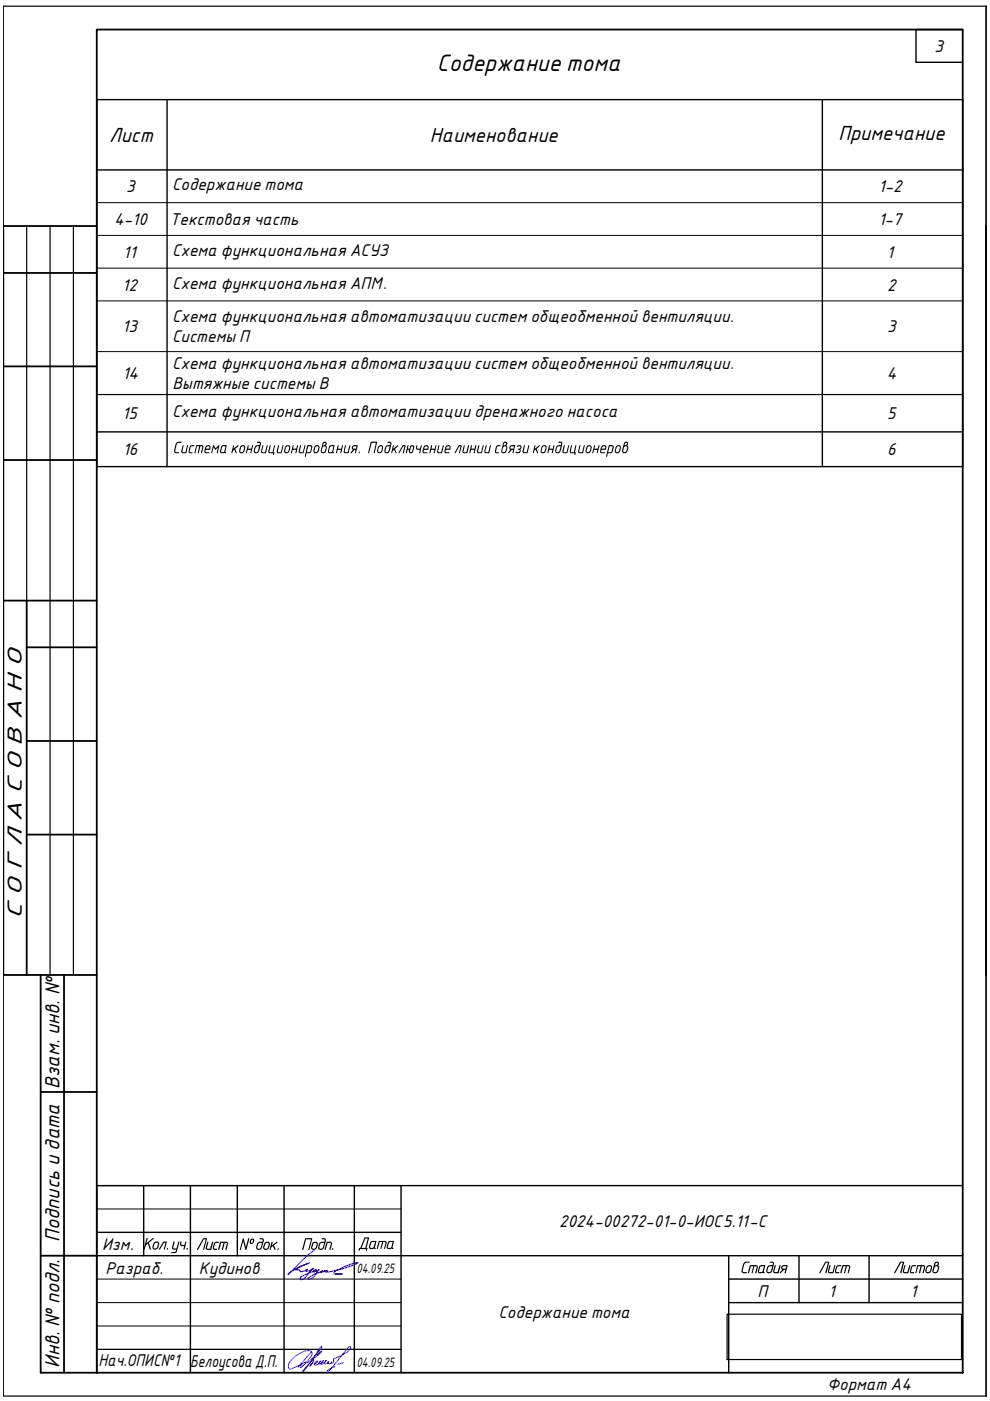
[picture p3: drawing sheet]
<svg xmlns="http://www.w3.org/2000/svg" width="210mm" height="297mm" viewBox="0 0 210 297" stroke-linecap="round" stroke-linejoin="round" font-family="sans-serif">
<g fill="#000">
<path d="M55.6 94.4h.2l-.2 1.2 .1 .3h.5l.3-1.5h.3l-.4 1.7h-.9l-.1-.2zM57.2 94.4h.2l-.3 1.3 .2 .2h.5l.3-1.5h.2l-.3 1.5h.2l-.2 .6-.1-.1v-.3h-.8l-.2-.3zM59 94.4h.2l-.3 1.2 .1 .3h.5l.4-1.5h.2l-.4 1.7h-.8l-.2-.3zM62 94.4h.3l-.2 .7h.7l.2-.7h.2l-.4 1.7-.2-.1 .2-.6h-.8l-.1 .7-.2-.1zM63.6 94.4h.2l-.3 1.3 .2 .2h.5l.3-1.5h.3l-.5 1.7h-.8l-.2-.3zM71.6 94.4l.2 .1-.1 .6h.7l.1-.7h.2l-.4 1.7h-.1l.1-.7h-.7l-.2 .7h-.2zM73.1 94.4h.2l-.2 1.2 .1 .3h.5l.4-1.5h.2l-.4 1.7h-.8l-.2-.2zM78.6 93.7l1.4-.1-.6 2.5-.2-.1 .5-2.1h-.9l-.5 2.2h-.3zM83.3 94.4h.2l-.1 .8 .9-.8h.1l-.6 .8 .3 .9h-.2l-.3-.8-.3 .3-.2 .5h-.1zM85.3 94.4h.7l-.4 1.7-.2-.1 .4-1.4h-.3l-.8 1.5h-.2zM88.3 94.4h.2v.7h.6l.1-.7h.2l-.3 1.7-.3-.1 .2-.6h-.5l-.3-.2zM91.4 94.4l.2 .1-.1 .6h.7l.2-.7 .2 .1-.5 1.6h-.1l.1-.7h-.7l-.1 .7h-.3z"/>
<path d="M92.9 94.4h.3l-.3 1.2 .1 .3h.5l.4-1.5h.2l-.4 1.7h-.8l-.2-.2zM97.2 94.4h.7l-.4 1.7-.2-.1 .3-1.4h-.2l-.8 1.5h-.2zM98.3 94.4h.2l-.3 1.3 .2 .2h.5l.3-1.4 .1-.1 .2 .1-.5 1.6h-.8l-.2-.3zM99.9 94.4h.2l-.2 .7h.7l.2-.7h.2l-.4 1.7-.2-.1 .2-.6h-.7l-.2 .7h-.2zM101.4 94.4h.2l-.2 1.2 .1 .3h.5l.3-1.5h.3l-.5 1.7h-.8l-.2-.3zM103 94.4h.2l-.3 1.2 .1 .3h.5l.4-1.4 .1-.1 .1 .1-.4 1.6h-.8l-.2-.2zM105.2 94.6l.2-.2h.7v.2l-.7 .1-.3 1 .1 .1 .5 .1v.2h-.6l-.2-.3zM109.6 94.6l.5-.2a.44 .44 0 0 1 .5 .3 .44 .44 0 0 1-.2 .5l-.1 .7-.5 .2a.28 .28 0 0 1-.3 0 .28 .28 0 0 1-.1-.3l.3 .1 .4-.1 .1-.3-.3-.1-.1-.2 .4-.1 .1-.2-.1-.3-.5 .1zM111.1 94.4h.2l-.3 1.2 .2 .3h.5l.3-1.5h.2l-.4 1.7h-.8l-.2-.3zM113.3 94.4h.2l-.1 .8 .9-.8h.2l-.7 .8 .3 .9h-.2l-.3-.8-.3 .3-.2 .5h-.1zM116.4 94.4l.3 .1-.2 .6h.7l.1-.7h.2l-.3 1.7h-.2l.1-.7h-.7l-.1 .7h-.2zM119.5 94.4h.2l-.2 1.3 .1 .2h.5l.4-1.5h.2l-.4 1.7h-.8l-.3-.3z"/>
<path d="M121.1 94.4h.2l-.3 1.2 .1 .3h.6l.3-1.5h.2l-.3 1.5h.2l-.2 .6-.1-.1v-.3h-.8l-.2-.2zM122.9 94.4l.2 .1-.3 1.1 .1 .3h.5l.4-1.4 .2-.1-.4 1.7h-.8l-.2-.2zM126 94.4l.2 .1-.2 .6h.7l.2-.7h.2l-.4 1.7h-.2l.1-.7h-.6l-.2 .7h-.2z"/>
<path d="M60.5 94.6l.6-.2 .4 .3-.1 .9-.3 .5h-.6l-.2-.3zM60.8 94.7l-.3 .8a.32 .32 0 0 0 .2 .4 .32 .32 0 0 0 .4-.3l.2-.6a.29 .29 0 0 0-.1-.4 .29 .29 0 0 0-.4 .1z"/>
<path d="M65.2 94.4h.8l.2 .4-.3 1.2-.9 .1-.2 .7-.1 .1zM65.3 94.6l-.2 1.3h.5l.2-.3 .2-.9z"/>
<path d="M66.7 94.6l.5-.2a.45 .45 0 0 1 .4 .1 .45 .45 0 0 1 .1 .5l-.2 .9-.4 .2h-.4l-.2-.2-.1-.4zM67 94.7l-.3 .8a.34 .34 0 0 0 .3 .4 .34 .34 0 0 0 .4-.4l.1-.5a.32 .32 0 0 0-.2-.4 .32 .32 0 0 0-.3 .1z"/>
<path d="M68.7 93.9l-.2 .6 .2-.1a.29 .29 0 0 0 .3-.2 .29 .29 0 0 0-.1-.3zM68.4 93.9l.6-.3 .2 .2 .1 .3a.31 .31 0 0 0-.2 .3 .31 .31 0 0 0 .2 .3l-.1 .9-.3 .4-.7 .1-.2-.6zM68.5 94.7l-.3 .9a.36 .36 0 0 0 .4 .3 .36 .36 0 0 0 .3-.4l.2-.5a.33 .33 0 0 0-.2-.4 .33 .33 0 0 0-.4 .1z"/>
<path d="M70 94.7l-.2 1.1 .4 .1 .3-.3 .2-1zM69.8 94.6l.5-.2h.6l-.3 1.4a.2 .2 0 0 1 .2 .3 .2 .2 0 0 1-.3 0h-.8l-.2-.2z"/>
<path d="M74.7 94.6l.4-.2h.7l-.4 1.7h-.1l.1-.7h-.3l-.6 .7h-.2l.5-.8-.2-.2zM74.9 94.7v.4h.6l.1-.5z"/>
<path d="M80.2 94.6l.6-.2 .4 .3-.1 1-.5 .4h-.4l-.2-.3zM80.5 94.7l-.3 .8a.36 .36 0 0 0 .3 .4 .36 .36 0 0 0 .4-.4l.1-.5a.32 .32 0 0 0-.1-.4 .32 .32 0 0 0-.4 .1z"/>
<path d="M82.2 93.7h.6l.2 .4-.5 1.7-.3 .3h-.5l-.2-.4 .2-1 .2-.3h.8l.1-.3-.1-.2h-.5zM82.1 94.7l-.4 .8a.34 .34 0 0 0 .4 .4 .34 .34 0 0 0 .3-.4l.2-.9z"/>
<path d="M86.4 94.4l.2 .1-.1 .6h.3l.3-.6 .3-.1a.38 .38 0 0 1 .4 .5l-.2 .9-.4 .3a.42 .42 0 0 1-.5-.5l.1-.2h-.4l-.1 .7h-.3zM87.2 94.7l-.3 .9a.2 .2 0 0 0 .2 .3 .2 .2 0 0 0 .2-.1l.3-1.1z"/>
<path d="M90.1 94.7l-.2 .4h.7l.1-.1a.32 .32 0 0 0-.2-.4 .32 .32 0 0 0-.4 .1zM89.9 94.6l.5-.2a.44 .44 0 0 1 .5 .6l-.1 .4h-.9v.4l.7 .1v.2h-.8l-.2-.5z"/>
<path d="M94.8 94.7l-.2 .4h.7v-.1a.32 .32 0 0 0-.1-.4 .32 .32 0 0 0-.4 .1zM94.6 94.6l.6-.2 .3 .3-.1 .7h-.9l-.1 .3 .2 .2h.7v.2h-.9l-.2-.3z"/>
<path d="M107 93.9l-.2 .6v-.1a.29 .29 0 0 0 .4-.1 .29 .29 0 0 0-.1-.4zM106.7 93.9l.6-.3 .2 .2 .1 .3a.34 .34 0 0 0 0 .6l-.3 1.2-.3 .2-.6-.1-.1-.5zM106.8 94.7l-.3 .8a.36 .36 0 0 0 .4 .4 .36 .36 0 0 0 .3-.4l.1-.5a.32 .32 0 0 0-.1-.4 .32 .32 0 0 0-.4 .1z"/>
<path d="M108.1 94.6l.4-.2h.7l-.4 1.7h-.1l.1-.7h-.3l-.6 .7h-.2l.5-.8-.2-.2zM108.4 94.7a.24 .24 0 0 0-.2 .2 .24 .24 0 0 0 .2 .2h.5l.1-.5z"/>
<path d="M114.9 94.6l.6-.2 .4 .3-.2 1-.4 .4h-.4l-.3-.3zM115.1 94.7l-.3 .9a.36 .36 0 0 0 .4 .3 .36 .36 0 0 0 .4-.4l.1-.5a.33 .33 0 0 0-.2-.4 .33 .33 0 0 0-.4 .1z"/>
<path d="M118.4 93.7l.6-.1 .2 .5-.4 1.7-.4 .3h-.4l-.2-.2-.1-.4 .3-.9 .9-.2 .1-.3v-.2h-.5zM118.2 94.7l-.2 .8a.34 .34 0 0 0 .3 .4 .34 .34 0 0 0 .3-.4l.3-.9z"/>
<path d="M124.4 94.6l.5-.2a.43 .43 0 0 1 .5 .1 .43 .43 0 0 1 0 .5l-.2 .9-.4 .2h-.4l-.2-.2-.1-.4zM124.7 94.7l-.3 .8a.34 .34 0 0 0 .3 .4 .34 .34 0 0 0 .4-.4l.1-.5a.32 .32 0 0 0-.2-.4 .32 .32 0 0 0-.3 .1z"/>
<path d="M127.8 94.7l-.2 .4h.7v-.1a.3 .3 0 0 0-.1-.4 .3 .3 0 0 0-.4 .1zM127.6 94.5l.5-.1 .5 .3-.2 .7h-.9v.2l.1 .3h.7v.2h-.9l-.2-.2z"/>
<path d="M129.1 94.4h.7l.3 .1v.4l-.3 1-.2 .2h-.7l-.2 .7-.1 .1zM129.3 94.6l-.4 1.3h.5l.3-.2 .2-1z"/>
<path d="M130.6 94.6l.7-.2 .3 .3-.1 1-.3 .4h-.6l-.2-.3zM130.9 94.7l-.3 .8a.34 .34 0 0 0 .3 .4 .34 .34 0 0 0 .4-.4l.1-.5a.3 .3 0 0 0-.1-.4 .3 .3 0 0 0-.4 .1z"/>
<path d="M132.6 93.9l-.2 .6 .2-.1a.26 .26 0 0 0 .3-.2 .26 .26 0 0 0-.3-.3zM132.4 93.7l.6-.1 .2 .3-.1 .4-.1 .1 .2 .3v.3l-.2 .8-.4 .3h-.4l-.3-.2v-.4zM132.3 94.8l-.1 .7a.28 .28 0 0 0 .1 .4 .28 .28 0 0 0 .3-.1l.2-.2 .2-.6a.33 .33 0 0 0-.3-.4 .33 .33 0 0 0-.4 .2z"/>
<circle cx="76.2" cy="95.9" r=".17"/>
</g>
<path d="M204.1 6.3h-9.9v6.9h9.9M20.5 21.1h183.6v77.8h-183.6zM20.5 36h183.6M35.4 21.1v77.8M174.4 21.1v77.8M20.5 91.6h183.6" fill="none" stroke="#000" stroke-width=".3"/>
<path d="M20.5 43h183.6M20.5 49.9h183.6M20.5 56.9h183.6M20.5 63.8h183.6M20.5 74.5h183.6" fill="none" stroke="#000" stroke-width=".21"/>
<path d="M20.5 83.7h183.6" fill="none" stroke="#000" stroke-width=".25"/>
<g fill="none" stroke="#000" stroke-width=".3">
<path d="M30.5 251.4v14.8M40.4 251.4v39.6M50.3 251.4v14.8M60.2 251.4v39.6M75.1 251.4v39.6M85 251.4v39.6M204.1 251.4h-183.6v39.6M20.5 266.2h183.6M20.5 261.3h64.5M154.5 266.2v24.8M154.5 276.2h49.6M154.5 271.2h49.6"/>
<path d="M169.4 266.2v10M184.3 266.2v10"/>
</g>
<path d="M20.5 251.4h64.5M20.5 256.3h64.5M20.5 271.2h64.5M20.5 276.2h64.5M20.5 286.1h64.5M20.5 281.1h64.5" fill="none" stroke="#000" stroke-width=".21"/>
<g fill="#000">
<path d="M46.6 263.4h1.6l.2 .3-.4 1.3-.2-.2 .3-1.1-.1-.2h-.3l-.5 1.5-.2-.2 .4-1.3h-.5l-.4 1.4-.2 .1zM164.2 268.3l.2-.1 .1 .2-.3 1.2v.1h.7l.4-1.4h.2l-.5 1.7h-.8l-.3-.3zM178.6 268.3l1.4-.1 .2 .2 .1 .3-.4 1.3-.2-.2 .3-1.1-.1-.2h-.3l-.5 1.5-.2-.2 .4-1.3h-.5l-.4 1.4h-.2z"/>
<path d="M82.5 263.4l-.3 1.1 .5 .1 .3-.2 .3-1.1zM82.3 263.3l.3-.2h1l-.4 1.4a.19 .19 0 0 1 .2 .2 .19 .19 0 0 1-.2 .2 .19 .19 0 0 1-.2-.2l-.3 .1-.7-.1z"/>
<path d="M165.7 268.4l.4-.2 .9 .1-.5 1.7-.1-.1 .1-.7h-.3l-.7 .8-.2-.1 .6-.7-.3-.3zM166 268.5l-.2 .3 .1 .1 .7 .1 .1-.5z"/>
<path d="M196.5 268.5l.2-.2 .6-.1 .3 .4-.3 1.1-.4 .3h-.4l-.3-.3zM196.8 268.6l-.3 .8a.38 .38 0 0 0 .3 .3 .38 .38 0 0 0 .4-.3l.1-.5a.33 .33 0 0 0-.1-.4 .33 .33 0 0 0-.4 .1z"/>
<path d="M198.4 267.8l-.2 .5 .3-.1a.25 .25 0 0 0 .3-.3 .25 .25 0 0 0-.4-.1zM198.2 267.7l.7-.2 .2 .2v.4a.21 .21 0 0 0-.2 .2 .21 .21 0 0 0 .2 .2l-.2 1.2-.3 .2h-.7l-.2-.5zM198.2 268.6l-.3 .8a.38 .38 0 0 0 .4 .3 .38 .38 0 0 0 .4-.3l.2-.5a.37 .37 0 0 0-.3-.5 .37 .37 0 0 0-.4 .2z"/>
</g>
<!-- layer: 0 -->
<g fill="none" stroke="#000" stroke-width=".38">
<path d="M20.5 6.3h183.6v284.7h-183.6zM.7 57.9h19.8M20.5 47.9h-19.8v158.8h19.8M209.1 47.9v158.8M.7 77.7h19.8M.7 97.5h19.8M.7 127.3h19.8M5.7 127.3v79.4M5.7 137.2h14.8M5.7 157.1h14.8M5.7 177h14.8M8.6 206.7v84.3h11.9"/>
<path d="M13.6 206.7v84.3M8.6 231.5h11.9M8.6 266.2h11.9"/>
</g>
<path d="M.7 1.3h208.4v294.7h-208.4zM209.1 1.3h.1M209.1 1.3v294.7M5.7 47.9v79.4M10.6 47.9v158.8M15.6 47.9v158.8M154.2 278.6h49.7v9.6h-49.7zM209.1 296h.1" fill="none" stroke="#000" stroke-width=".25"/>
<g fill="#000">
<circle cx="209.1" cy="47.9" r=".19"/>
<circle cx="209.1" cy="57.9" r=".19"/>
<circle cx="209.1" cy="77.7" r=".19"/>
<circle cx="209.1" cy="97.5" r=".19"/>
<circle cx="209.1" cy="127.3" r=".19"/>
<circle cx="209.1" cy="206.7" r=".19"/>
</g>
<path d="M66.6 265.2a24.4 24.4 0 0 0-5.1 4.6l-.5 .4 .2-.2a14.5 14.5 0 0 1 4.3-2.2l-1.8 .7-1.1 .7h.9l.2 .4h.4l1.1-.4-.3 .1v.2a2.1 2.1 0 0 0 1.5-.5l-.1-.1-.2 .2-1.8 2.1-.5 .1-.1-.3a.91 .91 0 0 1 .8-.7l2.6-1.1h-.2l-.5 .5 1.2-.5-.2 .2a2.2 2.2 0 0 1-2.1 1.8v-.1a6.7 6.7 0 0 1 2.9-1.5l.3-.2-.6 .3a1.1 1.1 0 0 0 1.1-.2l.2-.1-.4 .1 .7-.1-.4 .3a20.5 20.5 0 0 0 6.8-2 11.5 11.5 0 0 0-5.1 2.2v.2h.2h1.5h-1.3" fill="none" stroke="#3f00ff" stroke-width=".25"/>
<!-- layer: Layer 2 -->
<path d="M66.1 286.6l-2.9 3.2 .6-.5-.1 .6h.3l1.6-1.8a1.47 1.47 0 0 0 .4-1.5 2.04 2.04 0 0 0-2.4 .3 3.5 3.5 0 0 0-2.4 3l.2 .3h.5l2.9-1.4M66.2 288.5l.3-.1-.8 1.3v-.3l.6-.4M66.6 289.2l.5-.2 .3-.5-.6 .4-.1 .5 .6-.1 .7-.7-.4 .3 .1 .3h.2l.7-.7-.3 .3-.2 .5 .4-.2 .7-.7-.3 .3-.1 .4h.6l.3-.4-.2 .3a.45 .45 0 0 0 .5 .1 .45 .45 0 0 0 .3-.3v.2l.4-.1v-.8l2.3-1.1a2.02 2.02 0 0 0 1.4-1.5l-.4 .1-.3 .3-4.2 5.1h-.1a.48 .48 0 0 1 .4-.7l1.2-.6M67.3 287.4l.5-.7 .4-.2-.4 .4a18.9 18.9 0 0 0-3.6 3.9l.2-.1 1.8-2.4 1.6-2.5 .4-.3-.2 .5-1 1.2-1.9 1.8M72.8 288.9l-1.1 .4" fill="none" stroke="#3f00ff" stroke-width=".21"/>
<text font-size="4.9" x="92.6" y="15">Содержание тома</text>
<g font-size="4.2">
<text x="177.8" y="29.6">Примечание</text>
<text x="23.1" y="30.1">Лист</text>
<text x="91.1" y="30.1">Наименование</text>
<text x="4.6" y="194.8" transform="rotate(-90 4.6 194.8)">С О Г Л А С О В А Н О</text>
<text x="12.6" y="230.8" transform="rotate(-90 12.6 230.8)">Взам. инв. №</text>
<text x="12.6" y="263.3" transform="rotate(-90 12.6 263.3)">Подпись и дата</text>
<text x="12.6" y="290" transform="rotate(-90 12.6 290)">Инв. № подл.</text>
</g>
<g font-size="3.5">
<text x="198.1" y="11">3</text>
<text x="26.8" y="40.7">3</text>
<text x="36.5" y="40.3">Содержание тома</text>
<text x="186.3" y="40.7">1-2</text>
<text x="24.2" y="47.7">4-10</text>
<text x="36" y="47.7">Текстовая часть</text>
<text x="186.3" y="47.7">1-7</text>
<text x="26.1" y="54.6">11</text>
<text x="36.5" y="54.3">Схема функциональная АСУЗ</text>
<text x="188" y="54.6">1</text>
<text x="25.9" y="61.6">12</text>
<text x="36.5" y="61.2">Схема функциональная АПМ.</text>
<text x="188.1" y="61.6">2</text>
<text x="25.9" y="70.4">13</text>
<text x="36.5" y="68.4">Схема функциональная автоматизации систем общеобменной вентиляции.</text>
<text x="188.1" y="70.4">3</text>
<text x="36.5" y="72.5">Системы П</text>
<text x="26" y="80.3">14</text>
<text x="36.5" y="78.3">Схема функциональная автоматизации систем общеобменной вентиляции.</text>
<text x="36.6" y="82.4">Вытяжные системы В</text>
<text x="188" y="80.3">4</text>
<text x="25.9" y="88.9">15</text>
<text x="36.5" y="88.5">Схема функциональная автоматизации дренажного насоса</text>
<text x="188.1" y="88.9">5</text>
<text x="26" y="96.5">16</text>
<text x="36.5" y="96.1">Система кондиционирования</text>
<text x="188.1" y="96.5">6</text>
<text x="118.6" y="260.2">2024-00272-01-0-ИОС5.11-С</text>
<text x="21.7" y="265">Изм.</text>
<text x="30.2" y="265">Кол .уч.</text>
<text x="41.5" y="265">Лист</text>
<text x="50.6" y="265">№док .</text>
<text x="63.8" y="265">Подп .</text>
<text x="75.8" y="264.8">Дата</text>
<text x="156.8" y="270">Стадия</text>
<text x="173.4" y="270">Лист</text>
<text x="189.3" y="270">Листов</text>
<text x="22.4" y="270.1">Разраб.</text>
<text x="42.2" y="270.1">Кудинов</text>
<text x="160.6" y="274.9">П</text>
<text x="175.6" y="274.9">1</text>
<text x="193" y="274.9">1</text>
<text x="105.7" y="279.5">Содержание тома</text>
<text x="20.9" y="289.6">Нач.ОПИС№1 Белоусова Д.П.</text>
<text x="175.4" y="294.8">Формат A4</text>
</g>
<g font-size="2.8">
<text x="75.6" y="269.9">04.09.25</text>
<text x="75.6" y="289.8">04.09.25</text>
</g>
</svg>
